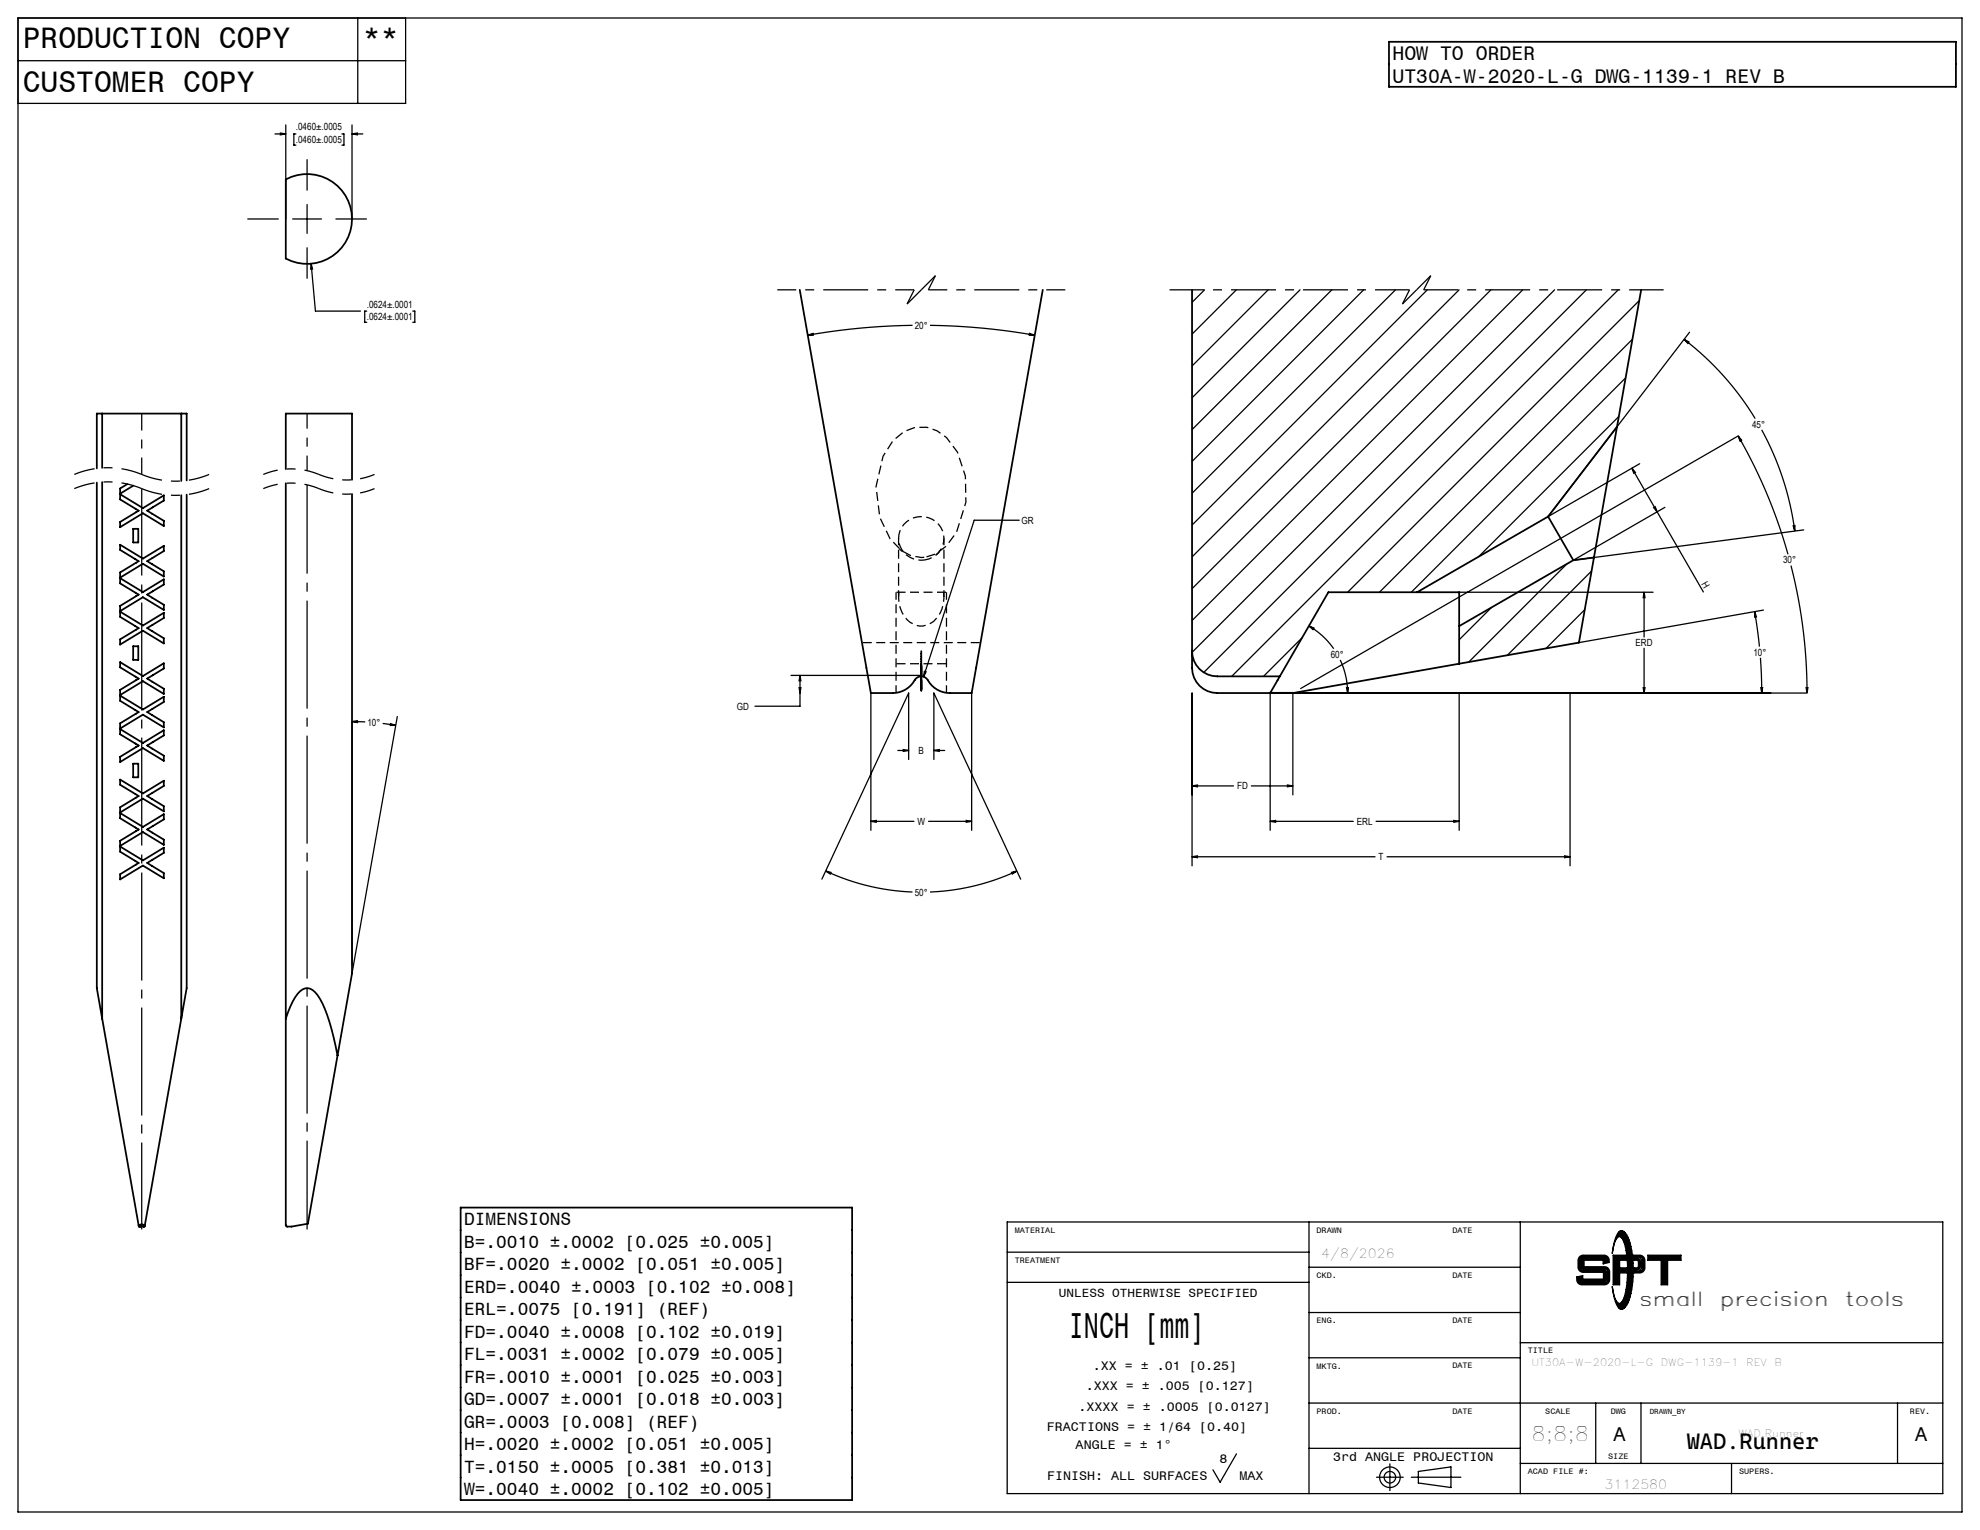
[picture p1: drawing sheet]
<svg xmlns="http://www.w3.org/2000/svg" width="279mm" height="216mm" viewBox="0 0 279 216" stroke-linecap="round" stroke-linejoin="round" font-family="sans-serif">
<g fill="none" stroke="#000" stroke-width=".25">
<path d="M196 5.9h80v6.4h-80zM40.3 25.3a6.3 6.3 0 0 1 9.4 5.6 6.3 6.3 0 0 1-9.4 5.6zM14.4 58.4h-.7v7.7M14.4 58.4v7.6M14.4 58.4h11.2M25.6 58.4h.7v9.4M25.6 58.4v9.5M112.9 40.9l10 56.9h3.1a3.7 3.7 0 0 0 3.2-2 1.07 1.07 0 0 1 1.7 .2 3.6 3.6 0 0 0 3.1 1.8h3.1l10-56.9M168.2 40.9v51M231.6 40.9l-3.4 19.3M13.7 68.1v71.3l.7 4.3M14.4 68v75.7"/>
<path d="M17 76.9l3.2 1.9 2.9-1.8v.8l-2.3 1.4 2.3 1.4v.7l-2.9-1.7-3.2 1.9v-.7l2.6-1.6-2.6-1.6zM17 69.7l3.2 2 2.9-1.8v.7l-2.3 1.5 2.3 1.4v.7l-2.9-1.8-3.2 2v-.7l2.6-1.6-2.6-1.6zM18 68.3l-1 .6v.8l1.8-1.2M18.8 74.6h.7v1.9h-.7zM25.6 69.9v73.8M26.3 69.8v69.6l-.7 4.3M40.3 66.2v-7.8h9.4v9.3M40.3 68.2v104.7l.2 .2h.6l2.3-.4 4.2-23.7M49.7 69.7v67.7l-2.1 11.6M218.5 72.9l3.5 6.2M218.5 72.9l-18.5 10.7M222 79.1l-16.1 9.3"/>
<path d="M224.9 78.7l-2.1 12-40.4 7.1h-10.6a3.6 3.6 0 0 1-3.6-4.1v-1.8M224.9 78.7l-2.9 .4M228.2 60.2l-3.3 18.5M228.2 60.2l-9.7 12.7M17 98.2l3.2 1.9 2.9-1.8v.8l-2.3 1.4 2.3 1.4v.7l-2.9-1.8-3.2 2v-.7l2.6-1.6-2.6-1.6zM17 93.4l3.2 2 2.9-1.8v.7l-2.3 1.5 2.3 1.4v.7l-2.9-1.8-3.2 2v-.8l2.6-1.5-2.6-1.6zM17 86.3l3.2 2 2.9-1.8v.7l-2.3 1.4 2.3 1.5v.7l-2.9-1.8-3.2 2v-.8l2.6-1.6-2.6-1.6zM17 81.6l3.2 1.9 2.9-1.7v.7l-2.3 1.4 2.3 1.4v.8l-2.9-1.8-3.2 1.9v-.7l2.6-1.6-2.6-1.6zM18.8 91.2h.7v1.9h-.7zM130 91.9v5.5M168.2 91.9a3.6 3.6 0 0 0 3.6 3.5h8.8M180.6 95.4l-1.3 2.4h3.1"/>
<path d="M200 83.6h5.9v4.8M200 83.6h-12.6l-6.8 11.8M205.9 88.4v5.3M17 119.5l3.2 1.9 2.9-1.8v.7l-2.3 1.5 2.3 1.4v.7l-2.9-1.8-3.2 2v-.7l2.6-1.6-2.6-1.6zM17 114.7l3.2 2 2.9-1.8v.7l-2.3 1.4 2.3 1.5v.7l-2.9-1.8-3.2 2v-.8l2.6-1.5-2.6-1.6zM17 110l3.2 2 2.9-1.8v.7l-2.3 1.4 2.3 1.5v.7l-2.9-1.8-3.2 2v-.8l2.6-1.6-2.6-1.6zM17 102.9l3.2 1.9 2.9-1.8v.8l-2.3 1.4 2.3 1.4v.8l-2.9-1.8-3.2 1.9v-.7l2.6-1.6-2.6-1.6zM18.8 107.8h.7v1.9h-.7zM14.4 143.7l5.2 29.2M25.6 143.7l-5.2 29.2M40.3 143.7l.3-.9a6.2 6.2 0 0 1 2.1-3.2 1.58 1.58 0 0 1 2.1 .8 20.8 20.8 0 0 1 2.6 7.2l.2 1.4M19.6 172.9v.2h.2"/>
<path d="M19.6 172.9h.2M19.8 172.9a.26 .26 0 0 1 .4 0M19.8 172.9v.2M19.8 172.9l.1 .1M19.9 173l-.1 .1M19.9 173h.2M20.1 173l.1 .1M20.2 172.9l-.1 .1M20.2 172.9v.2M20.2 172.9h.2M20.4 172.9v.2h-.2M65 170.4h55.2v41.3h-55.2z"/>
</g>
<path d="M126.4 83.6v14.2M133.6 83.6v14.2" fill="none" stroke="#000" stroke-width=".18" stroke-dasharray="1.3 .6" stroke-dashoffset=".2" stroke-linecap="butt"/>
<path d="M126.4 93.7h7.2M126.8 83.6a4.2 4.2 0 0 0 2.5 4.7 2.91 2.91 0 0 0 3.4-1.9 5.1 5.1 0 0 0 .5-2.8M133.6 83.6h-7.2M138.4 90.7h-16.8" fill="none" stroke="#000" stroke-width=".18" stroke-dasharray="1.3 .6" stroke-dashoffset="-.1" stroke-linecap="butt"/>
<path d="M126.8 76v8.2M130.6 79a3.1 3.1 0 0 1-3.8-3.3 3.1 3.1 0 0 1 4.3-2.6 3.1 3.1 0 0 1 2.1 3.2 3.1 3.1 0 0 1-2.6 2.7M133.2 84.2v-8.2" fill="none" stroke="#000" stroke-width=".18" stroke-dasharray="1.3 .6" stroke-dashoffset=".3" stroke-linecap="butt"/>
<path d="M130.6 78.6l-.6 .1-1.5-.3-1.3-.7-1.6-1.7-1.5-3-.5-4.3 1-4.3 1.4-2.2a5 5 0 0 1 7.6-.5l1.5 2.1 1.1 3.4 .1 3.7-1.3 4.2-1.5 2-1.5 1.1-1.4 .4" fill="none" stroke="#000" stroke-width=".18" stroke-dasharray="1.3 .6" stroke-dashoffset="-.2" stroke-linecap="butt"/>
<path d="M126.9 77.5l1 .8M132.1 78.3l1-.8" fill="none" stroke="#000" stroke-width=".18" stroke-dasharray="1.3 .6" stroke-dashoffset=".7" stroke-linecap="butt"/>
<g fill="none" stroke="#000" stroke-width=".18">
<path d="M2.5 8.6h54.7M2.5 2.5h274.4v210.9h-274.4zM38.8 18.9h1.5M39.6 18.8l.7 .1-.7 .1zM40.3 17.6v13.3M41.8 18.9h-.3v1.6h.3M48.2 18.9h.3v1.6h-.3M49.7 18.9l.7-.1v.2zM49.7 17.6v13.3M49.7 18.9h1.5M50.5 2.5v12.1M57.2 2.5v12.1h-54.7"/>
<path d="M35 30.9h4.3M41.3 30.9h4.1M43.3 22.5v4.3M43.3 28.9v4M43.3 35v4.3M43.9 37.2l.2 .8h-.3zM43.9 37.2l.6 6.7h6.4M47.4 30.9h4.3M51.8 43.9h-.3v1.6h.3M58.2 43.9h.3v1.6h-.3M114 47.3l.7-.3 .1 .3zM128.8 45.9a92.3 92.3 0 0 0-14.8 1.4"/>
<path d="M131.2 45.9a92.3 92.3 0 0 1 14.8 1.4M145.3 47l.7 .3h-.8zM170 40.9l-1.8 1.8M174.5 40.9l-6.3 6.3M179 40.9l-10.8 10.7M183.4 40.9l-15.2 15.2M187.9 40.9l-19.7 19.7M192.4 40.9l-24.2 24.2M196.9 40.9l-28.7 28.7M201.4 40.9l-33.2 33.2M205.9 40.9l-37.7 37.7M210.4 40.9l-42.2 42.2"/>
<path d="M214.9 40.9l-46.7 46.7M219.4 40.9l-51.2 51.2M223.9 40.9l-54 54M228.3 40.9l-54.5 54.5M228.4 58.8l-19.7 19.8M229.4 53.3l-30.3 30.3M230.4 47.9l-35.7 35.7M231.3 42.4l-41.1 41.2M237.6 47.9l.7 .4-.1 .2zM237.6 47.9a40.8 40.8 0 0 1 10.1 11.2M238.4 46.9l-19.9 26 12.9-7.5M143.8 73.4h-6.3l-7.2 22.1"/>
<path d="M221.1 79.6l-13.8 13.8M230.3 66.1l.5 .6-.2 .1zM230.3 66.1l10.1 17.4M233.3 71.6l.3-.1 .2 .7zM234.9 71.6l-12.9 7.5 32.5-4.3M245.3 61.5l.5 .6-.3 .1zM245.3 61.5a72.5 72.5 0 0 1 7 16.7M245.3 61.5l-61.8 35.7M248.6 60.6a40.8 40.8 0 0 1 4.7 14.3M252.7 79.8a72.6 72.6 0 0 1 2.3 18M253 74.2h.3v.7zM111.6 95.3h18.4"/>
<path d="M112.8 97h.2l-.1 .8zM112.9 95.3v4.4h-6.4M112.9 95.3l.1 .8h-.2zM122.9 97.8v19.4M130.4 94.7l.3 .1-.4 .7zM137.1 97.8v19.4M168.2 97.8v24.4M179.2 97.8v19.4M183.7 90l-5.4 5.4M184.7 88.3l.7 .3-.1 .2zM184.7 88.3a10.9 10.9 0 0 1 3.5 3.2M189.1 93.1a10.9 10.9 0 0 1 1.1 4.7"/>
<path d="M190 97h.3l-.1 .8zM205.9 97.8v19.4M205.9 83.6h27.4M210.5 85.7l-4.6 4.6M221.6 97.8v24.4M223.6 86l-5.4 5.5M224.6 80.6l-11.9 11.9M231.9 97h.2l-.1 .8zM232 83.6l.1 .7h-.2zM232 83.6v6.3M232 91.5v6.3M247.6 86.3l.2 .7-.2 .1z"/>
<path d="M247.6 86.3l.7 4.9M248.4 92.8l.2 5M248.5 97h.2l-.1 .8zM248.8 86.1l-26 4.6M254.9 97h.2l-.1 .8zM255 97.8h-72.6v14.4M49.7 101.8l.7-.1v.3zM49.7 101.8l1.8 .1M49.7 101.8v34.3M54 102.1l1.8 .3M55.1 102.1l.7 .3h-.7zM56.1 101.1l-6.4 36.3"/>
<path d="M122.9 115.9l.8-.1v.2zM122.9 115.9h6.1M126.7 105.9h1.5M127.5 105.8l.7 .1-.7 .1zM128.2 107.2v-9.4l-12.2 26.3M131 115.9h6.1M131.8 105.9l.7-.1v.2zM131.8 107.2v-9.4l12.2 26.3M131.8 105.9h1.5M136.4 115.8l.7 .1-.7 .1zM168.2 110.9l.8-.1v.2zM168.2 110.9h5.9"/>
<path d="M176.6 110.9h5.8M179.2 115.9l.8-.1v.2zM179.2 115.9h11.8M181.7 110.8l.7 .1-.7 .1zM194.2 115.9h11.7M205.1 115.8l.8 .1-.8 .1zM116.5 122.9l.8 .2-.1 .2zM116.5 122.9a31.9 31.9 0 0 0 12.3 3M142.7 123.1l.8-.2-.7 .4zM143.5 122.9a31.9 31.9 0 0 1-12.3 3M168.2 120.9l.8-.1v.2zM168.2 120.9h25.8"/>
<path d="M195.7 120.9h25.9M220.8 120.8l.8 .1-.8 .1zM142.1 172.4h132.1v38.4h-132.1zM142.1 176.7h42.6M184.7 172.4v38.4M184.7 178.8h29.8M214.5 172.4v38.4M222.9 177.3l.5-.2h2.9a.79 .79 0 0 1 .8 1l-.9 .2v-.5h-2.7v.9h2.9a.72 .72 0 0 1 .7 .8v1.1a.72 .72 0 0 1-.7 .7h-3.2a.72 .72 0 0 1-.7-.7v-.4l.8-.2v.5h3v-1h-2.9a.72 .72 0 0 1-.7-.7v-1.1zM223 177.4l.4-.1h2.9a.61 .61 0 0 1 .6 .7l-.5 .2v-.5h-3v1.2h3a.58 .58 0 0 1 .6 .6v1.1a.58 .58 0 0 1-.6 .5h-3.2a.64 .64 0 0 1-.6-.8l.6-.1v.4h3.2v-1.2h-3a.58 .58 0 0 1-.6-.6v-1.1zM223.1 177.6l.3-.2h2.9l.3 .1 .2 .4-.3 .1v-.5h-3.3v1.5l3.4 .1 .2 .3v1.2l-.1 .3-.2 .1h-3.4a.47 .47 0 0 1-.3-.6h.3v.4h3.5v-1.5l-3.4-.1-.2-.4v-1zM223.1 177.8v1.1M223.4 179.1h3"/>
<path d="M226.6 177.7l.1 .2M226.7 179.4v1.3M227.6 177.1h1.9v.7h-1v1.1h1.1v.7h-1.1v1.7h-.9zM227.8 177.3h1.5l.1 .4h-1v1.4h1v.4h-1v1.6h-.6zM227.9 177.4h1.3v.1h-.9v1.7h1v.1h-1v1.7h-.4zM228.1 177.5v3.4M228.4 173.8a.69 .69 0 0 1 1.1 .5 13.8 13.8 0 0 1 .7 7.7 3.7 3.7 0 0 1-1.2 2.7 .71 .71 0 0 1-.9-.6l-.3-.9-.3-1.6 .2 .9 .3 1a.49 .49 0 0 0 .5 .4 .49 .49 0 0 0 .5-.4 14.2 14.2 0 0 0 0-8.6 .5 .5 0 0 0-.5-.4 .5 .5 0 0 0-.5 .4l-.3 1-.2 1 .5-2.2zM228.5 174a.46 .46 0 0 1 .8 .1 7.1 7.1 0 0 1 1 3.8 11.8 11.8 0 0 1-.9 6.2 .53 .53 0 0 1-.9 .3l-.3-.4a.67 .67 0 0 0 1-.6 14.4 14.4 0 0 0-.1-8.6 .6 .6 0 0 0-.9-.4zM228.6 174.1a1.55 1.55 0 0 1 1 1.4 15.2 15.2 0 0 1-.2 8.1l-.4 .5-.4 .2M228.8 174l-.3 .2a1.19 1.19 0 0 1 .9 1 14.6 14.6 0 0 1-.2 8.5l-.3 .4-.4 .1 .3 .3M228.8 174l.3 .1a5.5 5.5 0 0 1 1 3.1 12 12 0 0 1-.8 6.9l-.3 .3-.2 .1M228.8 174h.1"/>
<path d="M230.4 177.1h1a.72 .72 0 0 1 .7 .7v1.1a.72 .72 0 0 1-.7 .7h-.8v-.7l.5-.1 .1-.7-.2-.2-.5-.1zM230.6 177.3h.8a.58 .58 0 0 1 .6 .5v1.1a.58 .58 0 0 1-.6 .6h-.7v-.4l.4-.1 .2-.2v-.7l-.1-.4h-.6zM230.8 177.4h.7l.3 .2v.2v1.1l-.1 .3-.3 .1h-.5v-.1a.54 .54 0 0 0 .6-.5v-.6a.56 .56 0 0 0-.7-.6zM231.4 177.6l.3 .2v1.2l-.3 .2M232.5 177.1h4.7v.7h-1.9v3.5h-.9v-3.5h-1.9zM232.7 177.3h4.4v.4h-1.9v3.4h-.6v-3.4h-1.9zM232.8 177.4h4.1v.1h-1.9v3.5h-.3v-3.5h-1.9zM234.9 177.6v3.3M142.1 181h42.6M184.7 191.6h29.8M184.7 198h89.5M184.7 185.2h29.8"/>
<path d="M214.5 189.5h59.7M222.9 180.5v.2M223.2 180.9h3.2M225.2 198v8.5M228.8 184.5h.1M231.6 198v8.5M267.8 198v8.5M174.5 205.2l-2.3 4-1-1.8M184.7 204.4h29.8M194.2 208.5h3.8M196.1 206.6v3.7M199.2 208.5h6.9"/>
<path d="M200.1 207.6l4.6-.6v2.9l-4.6-.6zM214.5 206.5h59.7M244.3 206.5v4.3"/>
<circle cx="196.1" cy="208.5" r=".81"/>
<circle cx="196.1" cy="208.5" r="1.45"/>
</g>
<path d="M45 68.9a10.2 10.2 0 0 0-7.8 0M45 66.9a10.2 10.2 0 0 0-7.8 0M52.8 68.9a10.2 10.2 0 0 1-7.8 0M52.8 66.9a10.2 10.2 0 0 1-7.8 0" fill="none" stroke="#000" stroke-width=".18" stroke-dasharray="6.3 1.3 1.3 1.3" stroke-dashoffset="4.2" stroke-linecap="butt"/>
<path d="M20 68.9a12.4 12.4 0 0 0-9.5 0M20 66.9a12.4 12.4 0 0 0-9.5 0M29.5 68.9a12.4 12.4 0 0 1-9.5 0M29.5 66.9a12.4 12.4 0 0 1-9.5 0" fill="none" stroke="#000" stroke-width=".18" stroke-dasharray="6.3 1.3 1.3 1.3" stroke-dashoffset="3.4" stroke-linecap="butt"/>
<path d="M43.3 173.5v-105.1" fill="none" stroke="#000" stroke-width=".18" stroke-dasharray="15.2 1.3 1.3 1.3" stroke-dashoffset="2.7" stroke-linecap="butt"/>
<path d="M43.3 66.4v-8" fill="none" stroke="#000" stroke-width=".18" stroke-dasharray="15.2 1.3 1.3 1.3" stroke-dashoffset="13.1" stroke-linecap="butt"/>
<path d="M20 173.5v-104.6" fill="none" stroke="#000" stroke-width=".18" stroke-dasharray="15.2 1.3 1.3 1.3" stroke-dashoffset="3" stroke-linecap="butt"/>
<path d="M20 66.9v-8.5" fill="none" stroke="#000" stroke-width=".18" stroke-dasharray="15.2 1.3 1.3 1.3" stroke-dashoffset="12.9" stroke-linecap="butt"/>
<path d="M129 40.9h-19.3M150.3 40.9h-19.3" fill="none" stroke="#000" stroke-width=".18" stroke-dasharray="6.3 1.3 1.3 1.3" stroke-dashoffset="3.7" stroke-linecap="butt"/>
<path d="M132 38.9l-2 2M201.9 38.9l-2 2M128 42.9l1-2M130 40.9l-2 2M131 40.9l1-2M197.9 42.9l1-2M199.9 40.9l-2 2M200.9 40.9l1-2" fill="none" stroke="#000" stroke-width=".18" stroke-dasharray="6.3 1.3 1.3 1.3" stroke-linecap="butt"/>
<path d="M198.9 40.9h-33.9M234.8 40.9h-33.9" fill="none" stroke="#000" stroke-width=".18" stroke-dasharray="6.3 1.3 1.3 1.3" stroke-dashoffset="1.5" stroke-linecap="butt"/>
<g fill="#000">
<path d="M230.3 66.1l.5 .6-.2 .1zM233.3 71.6l.3-.1 .2 .7z"/>
<path d="M55.1 102.1l.7 .3h-.7zM49.7 101.8l.7-.1v.3zM43.9 37.2l-.1 .8h.3zM39.6 18.8l.7 .1-.7 .1zM49.7 18.9l.7-.1v.2zM122.9 115.9l.8-.1v.2zM136.4 115.8l.7 .1-.7 .1zM114 47.3h.8l-.1-.3zM145.3 47l-.1 .3h.8zM142.7 123.1l.1 .2 .7-.4zM116.5 122.9l.7 .4 .1-.2zM130.4 94.7l-.1 .8 .4-.7zM131.8 105.9l.7-.1v.2zM127.5 105.8l.7 .1-.7 .1zM112.9 95.3l.1 .8h-.2zM112.8 97h.2l-.1 .8zM168.2 110.9l.8-.1v.2zM181.7 110.8l.7 .1-.7 .1zM220.8 120.8l.8 .1-.8 .1zM168.2 120.9l.8-.1v.2zM248.5 97h.2l-.1 .8zM247.6 86.3l.2 .7-.2 .1zM190 97h.3l-.1 .8zM184.7 88.3l.7 .3-.1 .2zM179.2 115.9l.8-.1v.2zM205.1 115.8l.8 .1-.8 .1zM231.9 97h.2l-.1 .8zM232 83.6l.1 .7h-.2zM254.9 97h.2l-.1 .8zM245.3 61.5l.5 .6-.3 .1zM253 74.2h.3v.7zM237.6 47.9l.7 .4-.1 .2z"/>
</g>
<text font-size="5.1" x="150.8" y="188.8">INCH [mm]</text>
<g font-size="4.2">
<text x="3.2" y="6.8">PRODUCTION COPY</text>
<text x="51.2" y="6.8">**</text>
<text x="3.2" y="13">CUSTOMER COPY</text>
</g>
<text font-size="3.2" x="238" y="204.5">WAD.Runner</text>
<g font-size="2.8">
<text x="196.5" y="8.5">HOW TO ORDER</text>
<text x="196.5" y="11.7">UT30A-W-2020-L-G DWG-1139-1 REV B</text>
<text x="231.4" y="184.3">small</text>
<text x="242.8" y="184.3">precision</text>
<text x="260.5" y="184.3">tools</text>
<text x="216.1" y="203.3">8;8;8</text>
<text x="227.7" y="203.3">A</text>
<text x="270.3" y="203.3">A</text>
</g>
<g font-size="2.5">
<text x="65.5" y="172.9">DIMENSIONS</text>
<text x="65.5" y="176.1">B=.0010 ±.0002 [0.025 ±0.005]</text>
<text x="65.5" y="179.2">BF=.0020 ±.0002 [0.051 ±0.005]</text>
<text x="65.5" y="182.4">ERD=.0040 ±.0003 [0.102 ±0.008]</text>
<text x="65.5" y="185.6">ERL=.0075 [0.191] (REF)</text>
<text x="65.5" y="188.8">FD=.0040 ±.0008 [0.102 ±0.019]</text>
<text x="65.5" y="191.9">FL=.0031 ±.0002 [0.079 ±0.005]</text>
<text x="65.5" y="195.1">FR=.0010 ±.0001 [0.025 ±0.003]</text>
<text x="65.5" y="198.3">GD=.0007 ±.0001 [0.018 ±0.003]</text>
<text x="65.5" y="201.5">GR=.0003 [0.008] (REF)</text>
<text x="65.5" y="204.6">H=.0020 ±.0002 [0.051 ±0.005]</text>
<text x="65.5" y="207.8">T=.0150 ±.0005 [0.381 ±0.013]</text>
<text x="65.5" y="211">W=.0040 ±.0002 [0.102 ±0.005]</text>
</g>
<g font-size="1.8">
<text x="186.5" y="177.6">4/8/2026</text>
<text x="153.2" y="196.2">.XXX = ± .005 [0.127]</text>
<text x="154.2" y="193.3">.XX = ± .01 [0.25]</text>
<text x="147.7" y="201.9">FRACTIONS = ± 1/64 [0.40]</text>
<text x="152.2" y="199">.XXXX = ± .0005 [0.0127]</text>
<text x="147.8" y="208.8">FINISH: ALL SURFACES</text>
<text x="151.8" y="204.5">ANGLE = ± 1°</text>
<text x="172.1" y="206.5">8</text>
<text x="174.9" y="208.8">MAX</text>
<text x="188.1" y="206.2">3rd ANGLE PROJECTION</text>
<text x="226.4" y="210.2">3112580</text>
</g>
<text font-size="1.7" x="149.4" y="183">UNLESS OTHERWISE SPECIFIED</text>
<g font-size="1.4">
<text x="41.8" y="18.4">.0460±.0005</text>
<text x="41.8" y="20.2">.0460±.0005</text>
<text x="51.8" y="43.4">.0624±.0001</text>
<text x="51.8" y="45.2">.0624±.0001</text>
<text x="129.1" y="46.4">20°</text>
<text x="247.2" y="60.3">45°</text>
<text x="144.1" y="73.9">GR</text>
<text x="240.1" y="82.4" transform="rotate(60 240.1 82.4)">H</text>
<text x="251.6" y="79.5">30°</text>
<text x="187.8" y="92.8">60°</text>
<text x="230.8" y="91.2">ERD</text>
<text x="247.4" y="92.5">10°</text>
<text x="104" y="100.1">GD</text>
<text x="51.9" y="102.4">10°</text>
<text x="129.6" y="106.4">B</text>
<text x="174.6" y="111.4">FD</text>
<text x="129.5" y="116.4">W</text>
<text x="191.5" y="116.4">ERL</text>
<text x="194.5" y="121.4">T</text>
<text x="129.1" y="126.4">50°</text>
<text x="216.1" y="192.8">UT30A-W-2020-L-G</text>
<text x="234.4" y="192.8">DWG-1139-1</text>
<text x="246.4" y="192.8">REV</text>
<text x="250.4" y="192.8">B</text>
<text x="245.3" y="202.8">WAD.Runner</text>
</g>
<g font-size="1.1">
<text x="143.2" y="173.9">MATERIAL</text>
<text x="185.8" y="173.9">DRAWN</text>
<text x="204.9" y="173.9">DATE</text>
<text x="143.2" y="178.2">TREATMENT</text>
<text x="185.8" y="180.3">CKD.</text>
<text x="204.9" y="180.3">DATE</text>
<text x="185.8" y="186.7">ENG.</text>
<text x="204.9" y="186.7">DATE</text>
<text x="215.6" y="191">TITLE</text>
<text x="185.8" y="193.1">MKTG.</text>
<text x="204.9" y="193.1">DATE</text>
<text x="185.8" y="199.5">PROD.</text>
<text x="204.9" y="199.5">DATE</text>
<text x="218.1" y="199.5">SCALE</text>
<text x="227.3" y="199.5">DWG</text>
<text x="232.8" y="199.5">DRAWN_BY</text>
<text x="269.5" y="199.5">REV.</text>
<text x="215.6" y="208">ACAD FILE #:</text>
<text x="226.9" y="205.9">SIZE</text>
<text x="245.4" y="208">SUPERS.</text>
</g>
</svg>
